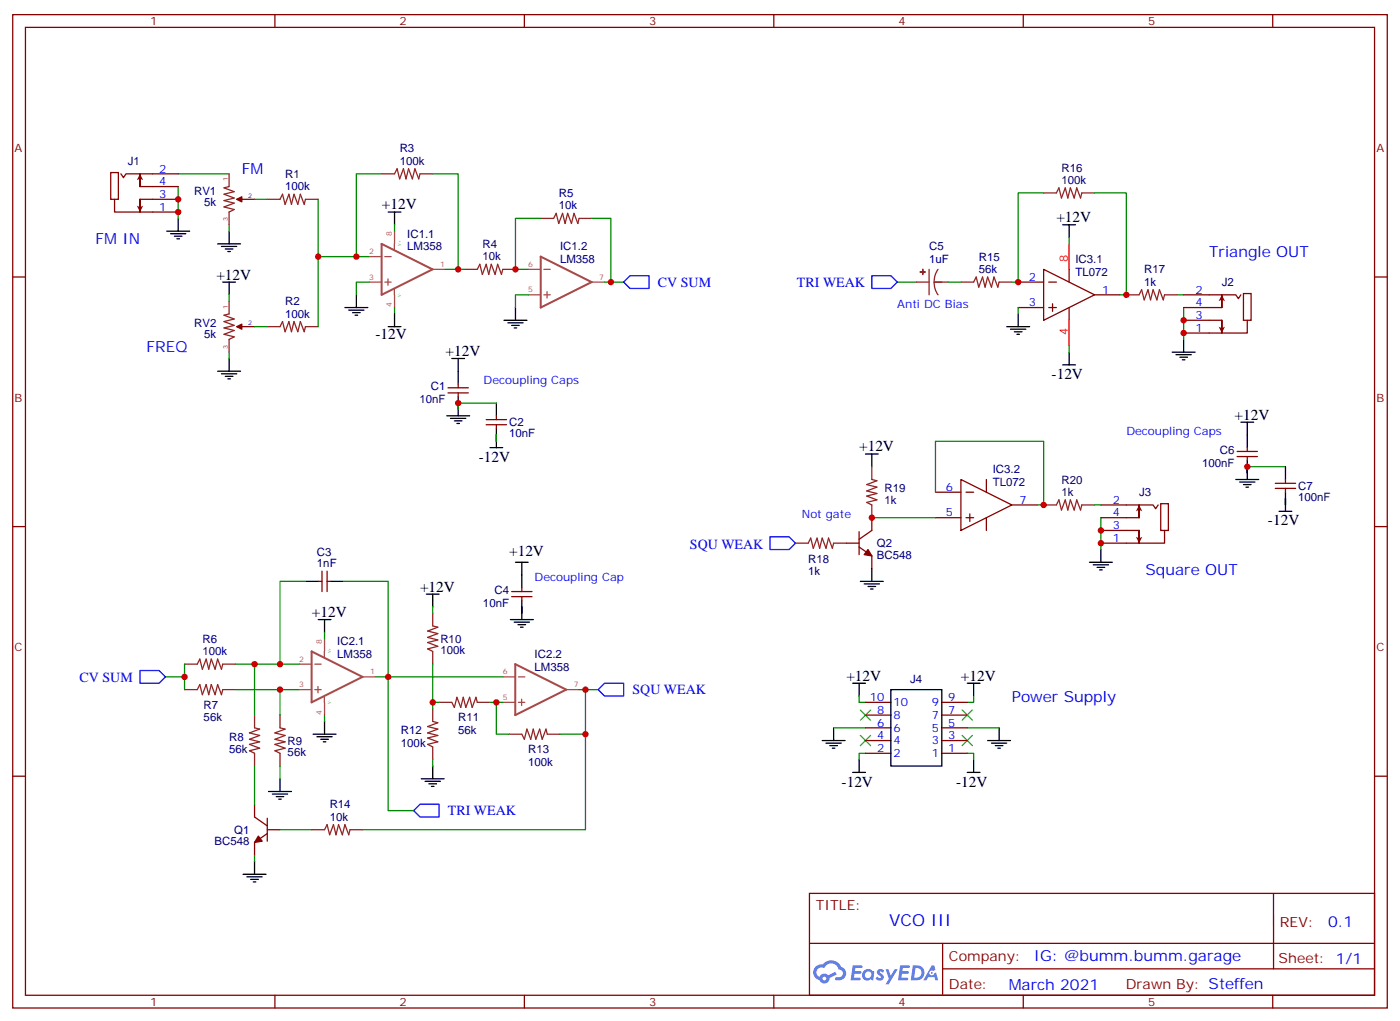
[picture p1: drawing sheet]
<svg xmlns="http://www.w3.org/2000/svg" width="388mm" height="283mm" viewBox="0 0 388 283" stroke-linecap="round" stroke-linejoin="round" font-family="sans-serif">
<g fill="none" stroke="#000" stroke-width=".35">
<path d="M107.6 58.7h3.5M109.4 58.7v3.6M46.2 64h6.4M47.3 64.7h4.2M48.3 65.4h2.1M49 66.1h.7M49.4 60.5v3.5M60.3 67.6h6.4M61.4 68.3h4.2M61.7 78.1h3.6M62.4 69h2.2M63.1 69.7h.8"/>
<path d="M63.5 64v3.6M63.5 78.1v3.6M294.6 62.3h3.5M296.3 62.3v3.5M63.5 99.3v3.5M95.6 85.2h6.4M96.7 85.9h4.2M97.7 86.6h2.1M98.4 87.3h.7M98.8 81.7v3.5M107.6 90.5h3.5M109.4 87v3.5"/>
<path d="M139.7 88.7h6.3M140.8 89.4h4.2M141.8 90.1h2.1M142.5 90.8h.7M142.9 85.2v3.5M279 90.5h6.4M280.1 91.2h4.2M281.2 91.9h2.1M281.9 92.6h.7M282.2 87v3.5M296.3 97.5v3.6M324.9 97.5h6.4"/>
<path d="M326 98.2h4.2M327 99h2.1M327.7 99.7h.7M328.1 94v3.5M60.3 102.8h6.4M61.4 103.5h4.2M62.4 104.2h2.2M63.1 105h.8M294.6 101.1h3.5M302 155.8h6.3M303 156.5h4.3M304.1 157.2h2.1"/>
<path d="M304.8 157.9h.7M305.2 152.2v3.6M84.7 161h3.5M88.2 171.6h3.5M90 171.6v3.6M91.7 161h3.5M118.2 164.6h3.5M119.9 164.6v3.5M90 199.8v3.6M236.4 189.3h3.5M238.1 189.3v3.5M268.1 189.3h3.5"/>
<path d="M269.9 189.3v3.5M74.4 219.3h6.4M75.5 220h4.2M77.6 215.7v3.6M86.8 203.4h6.3M87.8 204.1h4.3M88.9 204.8h2.1M89.6 205.5h.7M116.8 215.7h6.3M117.8 216.4h4.3M118.9 217.1h2.1M119.6 217.8h.7"/>
<path d="M119.9 212.2v3.5M227.9 205.1h6.3M229 205.8h4.2M230 206.6h2.1M230.7 207.3h.7M231.1 201.6v3.5M236.4 214h3.5M238.1 210.4v3.6M268.1 214h3.5M269.9 210.4v3.6M273.8 205.1h6.3M274.8 205.8h4.2"/>
<path d="M275.9 206.6h2.1M276.6 207.3h.7M276.9 201.6v3.5M70.6 238.7v3.5M76.6 220.7h2.1M77.3 221.4h.7M67.4 242.2h6.3M68.4 242.9h4.3M69.5 243.6h2.1M70.2 244.3h.7"/>
</g>
<g fill="none" stroke="#8c2424" stroke-width=".35">
<path d="M74.1 55.2h3.5l.7-1.4 .7 2.8 1.1-2.8 .7 2.8 .7-2.8 1 2.8 .8-2.8 1 2.8 .4-1.4h3.5M105.8 48.2h3.6l.7-1.5 .7 2.9 1-2.9 .7 2.9 .7-2.9 1.1 2.9 .7-2.9 1.1 2.9 .3-1.4h3.5M289.3 53.4h3.5l.7-1.4 .7 2.9 1.1-2.9 .7 2.9 .7-2.9 1 2.9 .7-2.9 1.1 2.9 .4-1.5h3.5M128.8 74.6h3.5l.7-1.4 .7 2.8 1.1-2.8 .7 2.8 .7-2.8 1 2.8 .7-2.8 1.1 2.8 .3-1.4h3.6M149.9 60.5h3.6l.7-1.4 .7 2.8 1-2.8 .7 2.8 .7-2.8 1.1 2.8 .7-2.8 1.1 2.8 .3-1.4h3.5M266.3 78.1h3.6l.7-1.4 .7 2.9 1-2.9 .7 2.9 .8-2.9 1 2.9 .7-2.9 1.1 2.9 .3-1.5h3.6M74.1 90.5h3.5l.7-1.4 .7 2.8 1.1-2.8 .7 2.8 .7-2.8 1 2.8 .8-2.8 1 2.8 .4-1.4h3.5M312.2 81.7h3.5l.7-1.4 .7 2.8 1.1-2.8 .7 2.8 .7-2.8 1.1 2.8 .7-2.8 1 2.8 .4-1.4h3.5M289.3 139.9h3.5l.7-1.4 .7 2.8 1.1-2.8 .7 2.8 .7-2.8 1 2.8 .7-2.8 1.1 2.8 .4-1.4h3.5M119.9 169.9v3.5l1.5 .3-2.9 1.1 2.9 .7-2.9 1.1 2.9 .7-2.9 .7 2.9 1-2.9 .7 1.4 .7v3.6M51.2 184h3.5l.7-1.4 .7 2.8 1-2.8 .8 2.8 .7-2.8 1 2.8 .7-2.8 1.1 2.8 .3-1.4h3.6M51.2 191h3.5l.7-1.4 .7 2.8 1-2.8 .8 2.8 .7-2.8 1 2.8 .7-2.8 1.1 2.8 .3-1.4h3.6"/>
<path d="M70.6 198.1v3.5l1.4 .4-2.9 1 2.9 .7-2.9 1.1 2.9 .7-2.9 .7 2.9 1.1-2.9 .7 1.5 .7v3.5M77.6 198.1v3.5l1.4 .4-2.8 1 2.8 .7-2.8 1.1 2.8 .7-2.8 .7 2.8 1.1-2.8 .7 1.4 .7v3.5M119.9 196.3v3.5l1.5 .4-2.9 1.1 2.9 .7-2.9 1 2.9 .7-2.9 .7 2.9 1.1-2.9 .7 1.4 .7v3.5M121.7 194.6h3.5l.7 1.4 .7-2.9 1.1 2.9 .7-2.9 .7 2.9 1.1-2.9 .7 2.9 1-2.9 .4 1.5h3.5M141.1 203.4h3.5l.7 1.4 .7-2.8 1.1 2.8 .7-2.8 .7 2.8 1.1-2.8 .7 2.8 1-2.8 .4 1.4h3.5M86.4 229.8h3.6l.7-1.4 .7 2.8 1-2.8 .7 2.8 .7-2.8 1.1 2.8 .7-2.8 1.1 2.8 .3-1.4h3.5"/>
</g>
<g fill="none" stroke="#a64a4a" stroke-width=".35">
<path d="M102.3 78.1h3.5M102.3 71.1h3.5M106.7 78.1h1.7M106.7 71.1h1.7M107.5 77.3v1.7M109.3 67.6v1.6M109.4 64v3.5M120 74.6h3.5M146.4 74.6h3.5M150.8 74.6h1.7M164.1 78.1h3.5M109.3 80v1.7"/>
<path d="M109.4 81.7v3.5M146.4 81.7h3.5M150.8 81.7h1.7M151.6 80.8v1.7M90 176.9v3.5M82.9 191h3.5M82.9 184h3.5M87.3 191h1.7M87.3 184h1.7M88.1 190.1v1.8M89.9 180.4v1.7M89.9 192.9v1.7"/>
<path d="M90 194.6v3.5M100.6 187.5h3.5M139.3 187.5h3.5M139.3 194.6h3.5M143.7 187.5h1.8M143.7 194.6h1.8M144.6 193.7v1.7M157 191h3.5"/>
</g>
<path d="M105.8 67.6l14.1 7-14.1 7.1zM149.9 71.1l14.1 7-14.1 7.1zM86.4 180.4l14.1 7.1-14.1 7.1zM142.8 184l14.1 7-14.1 7.1z" fill="none" stroke="#a64a4a" stroke-width=".56"/>
<g fill="none" stroke="#008700" stroke-width=".35">
<path d="M49.4 48.2h14.1M88.2 55.2v15.9h14.1M105.8 48.2h-7v22.9M119.9 48.2h7.1v26.4h-3.5M289.3 53.4h-7.1v24.7h-1.7M303.4 53.4h8.8v28.3h-1.8M63.5 62.3v1.7M88.2 71.1v19.4M102.3 78.1h-3.5v3.6M109.4 62.3v1.7M127 74.6h1.8M149.9 60.5h-7v14.1h3.5"/>
<path d="M164 60.5h5.3v17.6h-1.7M169.3 78.1h3.6M248.7 78.1h5.3M262.8 78.1h3.5M296.3 65.8v1.8M63.5 81.7v1.7M63.5 97.5v1.8M109.4 85.2v1.8M146.4 81.7h-3.5v3.5M282.2 85.2v1.8M296.3 95.8v1.7M326.3 81.7h1.8"/>
<path d="M303.4 139.9h1.8M84.7 161h-7.1v23M90 175.2v1.7M95.2 161h12.4v63.5h7.1M119.9 168.1v1.8M45.9 187.5h5.3M51.2 184v7M65.3 191h17.6M65.3 184h17.6M70.6 184v14.1M77.6 191v7.1M90 198.1v1.7"/>
<path d="M104.1 187.5h35.2M119.9 184v12.3M119.9 194.6h1.8M135.8 194.6h3.5M137.6 194.6v8.8h3.5M160.5 191h5.3M162.3 191v12.4h-7.1M238.1 192.8v1.8h1.8M269.9 192.8v1.8h-1.8M70.6 212.2v10.6M77.6 212.2v3.5M119.9 210.4v1.8"/>
<path d="M162.3 203.4v26.4h-61.8M231.1 201.6h8.8M239.9 208.7h-1.8v1.7M268.1 208.7h1.8v1.7M268.1 201.6h8.8M70.6 236.9v1.8M77.6 229.8h8.8"/>
</g>
<g fill="none" stroke="#870000" stroke-width=".35">
<path d="M3.5 4.1h381v275.1h-381zM7.1 7.6h373.9v268.1h-373.9zM76.2 4.1v3.5M145.3 4.1v3.5M214.5 4.1v3.5M283.6 4.1v3.5M352.8 4.1v3.5M3.5 76.7h3.6M282.2 78.1h7.1M289.3 74.6l14.1 7.1-14.1 7zM290.7 78.1h2.1M296.3 74.6v3.5"/>
<path d="M381 76.7h3.5M282.2 85.2h7.1M290.7 85.2h2.1M291.7 84.1v2.2M296.3 85.2v3.5M303.4 81.7h7M259.3 136.3h7M266.3 132.8l14.2 7.1-14.2 7zM267.8 136.3h2.1M273.4 132.8v3.5M280.5 139.9h7M3.5 145.9h3.6"/>
<path d="M89.3 158.2v5.7M90.7 158.2v5.7M259.3 143.4h7M267.8 143.4h2.1M268.8 142.3v2.2M273.4 143.4v3.5M381 145.9h3.5M88.2 161h1.1M90.7 161h1M3.5 215h3.6M381 215h3.5M70.6 222.8v3.5l3.5 2.5"/>
<path d="M74.1 230.9l-3.5 2.5v3.5M74.1 229.8h3.5M74.1 226.7v6.3M224.4 247.5h156.6v28.2h-156.6zM353 247.5v20.9M76.2 275.7v3.5M145.3 275.7v3.5M214.5 275.7v3.5M224.4 261.3h156.5M261.3 268.4h119.6M261.3 261.3v14.1M283.6 275.7v3.5"/>
<path d="M352.8 275.7v3.5"/>
</g>
<path d="M172.9 78.1l1.7-1.7h5.3v3.5h-5.3zM241.7 76.4h5.2l1.8 1.7-1.8 1.8h-5.2zM213.4 148.7h5.3l1.8 1.8-1.8 1.7h-5.3zM38.8 185.7h5.3l1.8 1.8-1.8 1.8h-5.3zM167.6 189.3h5.3v3.5h-5.3l-1.8-1.8zM114.7 224.5l1.7-1.7h5.3v3.5h-5.3z" fill="none" stroke="#00f" stroke-width=".35"/>
<path d="M71.6 231.6l1.1 1.4-2.1 .4z" fill="#870000" stroke="#870000" stroke-width=".35"/>
<path d="M296.3 67.6v7M296.3 88.7v7.1" fill="none" stroke="#f00" stroke-width=".35"/>
<path d="M238.5 196.7l2.8 2.8M241.3 196.7l-2.8 2.8M266.7 196.7l2.8 2.8M269.5 196.7l-2.8 2.8M238.5 203.7l2.8 2.9M241.3 203.7l-2.8 2.9M266.7 203.7l2.8 2.9M269.5 203.7l-2.8 2.9" fill="none" stroke="#3c3" stroke-width=".35"/>
<g fill="#5487ff">
<path d="M243.4 268.6a1.22 1.22 0 0 1 1.7 .3l-.4 .6a.47 .47 0 0 0-.4-.4 .47 .47 0 0 0-.5 .2l.1 .1a1.23 1.23 0 0 1 .8 1.9 1.44 1.44 0 0 1-2.1-.2l.5-.6 .8 .4a.29 .29 0 0 0 .3-.2 .29 .29 0 0 0-.3-.3 1.04 1.04 0 0 1-.5-1.8z"/>
<path d="M236.4 267.4h2.3l.3 .2-.1 .5h-1.8l-.1 .9h1.5l.3 .4-.4 .3h-1.6l-.1 1.1 1.7 .1 .2 .3-.2 .3-2.6 .1z"/>
<path d="M249.5 267.4h2.4l.3 .2-.1 .5h-1.9l-.1 .9h1.5l.4 .4-.4 .3h-1.6l-.2 1.1 1.8 .1 .1 .3-.1 .3-2.7 .1z"/>
<path d="M258.3 267.4h.7l.3 1.3-.6 .3a.69 .69 0 0 0-1 .3 .69 .69 0 0 0 .4 .9 .69 .69 0 0 0 .9-.6l.5-.3 .5 2.2h-.8l-.2-.8h-1.7l-.5 .8h-.9z"/>
<path d="M245.5 268.5h.8l.6 1.8 1.1-1.8h.8l-2.5 4.2h-.8l.9-1.6z"/>
<path d="M253 267.4l-.6 4.2h1.4a2.11 2.11 0 0 0 2.4-2.2 2.11 2.11 0 0 0-2.5-2zM253.8 268.1a1.39 1.39 0 0 1 1.6 1.5 1.39 1.39 0 0 1-1.8 1.2h-.2z"/>
<path d="M239.4 269a1.54 1.54 0 0 0-.1 2.2 1.54 1.54 0 0 0 2.1 .1l.6 .3 .3-2.3-.1-.3h-.4a1.49 1.49 0 0 0-2.4 0zM239.6 270a.95 .95 0 0 1 1.9 0 .95 .95 0 0 1-1.9 0z"/>
<path d="M226.1 267.8a2.18 2.18 0 0 0 1 3.7 1.44 1.44 0 0 0 1.7 .9 1.44 1.44 0 0 0 1.1-1.5l2-1-.4-.7-1.9 1a1.47 1.47 0 0 0-2.5 .4 1.39 1.39 0 0 1-.6-1.9 1.39 1.39 0 0 1 2-.5 2.12 2.12 0 0 1 2.1-1.3 2.12 2.12 0 0 1 1.9 1.7 1.14 1.14 0 0 1 1.1 1.4 1.14 1.14 0 0 1-1.6 .7 .43 .43 0 0 0-.6 .4 .43 .43 0 0 0 .5 .5 1.98 1.98 0 0 0 2.5-1.3 1.98 1.98 0 0 0-1.3-2.5 3.1 3.1 0 0 0-5.2-.7l-.9 .1zM228 271.1a.54 .54 0 0 1 1 0 .54 .54 0 0 1-1 0z"/>
<circle cx="258.3" cy="269.5" r=".26"/>
</g>
<g fill="none" stroke="#000" stroke-width=".35">
<path d="M125.2 99.3h3.6M127 99.3v7.1M123.8 115.2h6.4M124.9 115.9h4.2M125.9 116.6h2.2M126.6 117.3h.8M127 109.9v5.3M137.6 111.7v3.5M137.6 118.7v5.3M344 116.9h3.5M345.7 116.9v7.1M135.8 124h3.5"/>
<path d="M239.9 125.8h3.5M241.7 125.8v3.5M342.5 132.8h6.4M343.6 133.5h4.2M344.7 134.2h2.1M345.4 134.9h.7M345.7 127.5v5.3M356.3 129.3v3.5M356.3 136.3v5.3M142.9 155.8h3.5M144.6 155.8v7M241.7 157.5v3.5"/>
<path d="M354.5 141.6h3.6M141.5 171.6h6.3M142.5 172.3h4.3M143.6 173h2.1M144.3 173.7h.7M144.6 166.3v5.3M238.5 161h6.3M239.5 161.7h4.3M240.6 162.5h2.1M241.3 163.2h.7M246.9 191h14.2v21.2h-14.2z"/>
</g>
<g fill="none" stroke="#870000" stroke-width=".35">
<path d="M67 55.2h3.6M67 90.5h3.6M124.2 108.8h5.6M124.2 107.4h5.6M127 106.4v1M127 108.8v1.1M134.8 117.7h5.6M134.8 116.2h5.6M137.6 115.2v1M137.6 117.7v1M342.9 126.5h5.6M342.9 125.1h5.6"/>
<path d="M345.7 124v1.1M345.7 126.5v1M353.5 135.3h5.6M353.5 133.9h5.6M356.3 132.8v1.1M356.3 135.3v1M234.6 150.5h3.5M238.1 151.5l3.6 2.5v3.5M238.1 147.3v6.3M241.7 143.4v3.5l-3.6 2.5M141.8 165.3h5.7M141.8 163.9h5.7"/>
<path d="M144.6 162.8v1.1M144.6 165.3v1M239.9 194.6h7M239.9 198.1h7M261.1 194.6h7M261.1 198.1h7M239.9 201.6h7M239.9 205.1h7M239.9 208.7h7M261.1 201.6h7M261.1 205.1h7M261.1 208.7h7"/>
</g>
<path d="M49.4 51.7v8.8M70.6 55.2h3.5M70.6 90.5h3.5M328.1 85.2v8.8M137.6 111.7h-10.6v1.7M137.6 120.5v1.7M259.3 136.3v-14.1h30v17.7h-1.8M356.3 129.3h-10.6v1.8M356.3 138.1v1.8M241.7 143.4h17.6M305.2 143.4v8.8M144.6 168.1v1.8" fill="none" stroke="#008700" stroke-width=".35"/>
<path d="M63.5 48.2v3.5l-1.4 .3 2.8 1.1-2.8 .7 2.8 1.1-2.8 .7 2.8 .7-2.8 1 2.8 .7-1.4 .7v3.6M65.6 55.2h1.4M254 78.1h3.5M257.5 74.6v7.1M258.9 78.1l.3 1.9 .8 1.7M258.9 78.1h3.9M260 74.6l-.8 1.7-.3 1.8M63.5 83.4v3.6l-1.4 .3 2.8 1.1-2.8 .7 2.8 1-2.8 .7 2.8 .7-2.8 1.1 2.8 .7-1.4 .7v3.5M65.6 90.5h1.4M241.7 129.3v3.5l1.4 .4-2.9 1 2.9 .7-2.9 1.1 2.9 .7-2.9 .7 2.9 1.1-2.9 .7 1.5 .7v3.5M220.5 150.5h3.5l.7-1.5 .7 2.9 1.1-2.9 .7 2.9 .7-2.9 1.1 2.9 .7-2.9 1 2.9 .4-1.4h3.5" fill="none" stroke="#8c2424" stroke-width=".35"/>
<g fill="#8c2424" stroke="#8c2424" stroke-width=".35">
<path d="M255.8 74.6v1.4z"/>
<path d="M255.1 75.3l1.4 .1z"/>
</g>
<g fill="#870000" stroke="#870000" stroke-width=".35">
<path d="M65.6 55.2l1.4-.7v1.4z"/>
<path d="M65.6 90.5l1.4-.7v1.4z"/>
<path d="M240.6 152.2l1.1 1.8-2.2-.4z"/>
</g>
<path d="M315.7 139.9l.9 1.7-.9-.4-.8 .4z" fill="#870000"/>
<path d="M305.2 139.9h14.4l.7 1 .7-1M321.7 139.5h2.1v7.4h-2.1zM305.2 143.4h10.5M305.2 146.9h10.5M315.7 143.4v-3.5v3.5M315.7 146.9v3.6v-3.6M322.8 146.9v3.6h-17.6" fill="none" stroke="#870000" stroke-width=".35"/>
<g fill="#870000">
<path d="M314.9 148.7l.8 .4 .9-.4-.9 1.8z"/>
<path d="M338.7 81.7l.8 1.7-.8-.4-.9 .4z"/>
</g>
<path d="M328.1 81.7h14.4l.8 1 .7-1M328.1 85.2h10.6M328.1 88.7h10.6M338.7 85.2v-3.5v3.5M338.7 88.7v3.6v-3.6M344.7 81.3h2.1v7.4h-2.1zM345.7 88.7v3.6h-17.6" fill="none" stroke="#870000" stroke-width=".35"/>
<g fill="#870000">
<path d="M337.8 90.5l.9 .4 .8-.4-.8 1.8z"/>
<path d="M38.8 48.2l.9 1.7-.9-.4-.9 .4z"/>
</g>
<path d="M30.7 47.8h2.1v7.4h-2.1zM31.7 55.2v3.5h17.7M33.5 48.2l.7 1 .7-1h14.5M38.8 51.7v-3.5v3.5M38.8 55.2v3.5v-3.5M38.8 51.7h10.6M38.8 55.2h10.6" fill="none" stroke="#870000" stroke-width=".35"/>
<path d="M37.9 57l.9 .4 .9-.4-.9 1.7z" fill="#870000"/>
<g fill="#c00">
<circle cx="282.2" cy="78.1" r=".88"/>
<circle cx="312.2" cy="81.7" r=".88"/>
<circle cx="88.2" cy="71.1" r=".88"/>
<circle cx="142.9" cy="74.6" r=".88"/>
<circle cx="127" cy="74.6" r=".88"/>
<circle cx="169.3" cy="78.1" r=".88"/>
<circle cx="162.3" cy="191" r=".88"/>
<circle cx="77.6" cy="184" r=".88"/>
<circle cx="107.6" cy="187.5" r=".88"/>
<circle cx="70.6" cy="184" r=".88"/>
<circle cx="51.2" cy="187.5" r=".88"/>
<circle cx="137.6" cy="194.6" r=".88"/>
<circle cx="119.9" cy="194.6" r=".88"/>
<circle cx="77.6" cy="191" r=".88"/>
<circle cx="162.3" cy="203.4" r=".88"/>
<circle cx="98.8" cy="71.1" r=".88"/>
<circle cx="127" cy="111.7" r=".88"/>
<circle cx="289.3" cy="139.9" r=".88"/>
<circle cx="241.7" cy="143.4" r=".88"/>
<circle cx="345.7" cy="129.3" r=".88"/>
<circle cx="305.2" cy="150.5" r=".88"/>
<circle cx="305.2" cy="146.9" r=".88"/>
<circle cx="328.1" cy="92.3" r=".88"/>
<circle cx="328.1" cy="88.7" r=".88"/>
<circle cx="49.4" cy="58.7" r=".88"/>
<circle cx="49.4" cy="55.2" r=".88"/>
</g>
<text font-size="4.6" fill="#00f" x="246.5" y="256.5">VCO III</text>
<g font-size="4.2" fill="#00f">
<text x="67" y="48.2">FM</text>
<text x="26.5" y="67.6">FM IN</text>
<text x="335.1" y="71.1">Triangle OUT</text>
<text x="40.6" y="97.5">FREQ</text>
<text x="317.5" y="159.3">Square OUT</text>
<text x="280.5" y="194.6">Power Supply</text>
<text x="368.2" y="256.7">0.1</text>
<text x="286.5" y="266.3">IG: @bumm.bumm.garage</text>
<text x="279.6" y="274.1">March 2021</text>
</g>
<g font-size="4.2">
<text x="105.8" y="58">+12V</text>
<text x="292.8" y="61.6">+12V</text>
<text x="60" y="77.4">+12V</text>
<text x="104.1" y="94">-12V</text>
<text x="123.5" y="98.6">+12V</text>
<text x="291.5" y="105">-12V</text>
<text x="342.2" y="116.2">+12V</text>
<text x="238.1" y="125.1">+12V</text>
<text x="132.7" y="127.9">-12V</text>
<text x="351.5" y="145.6">-12V</text>
<text x="141.1" y="154">+12V</text>
<text x="116.4" y="163.9">+12V</text>
<text x="86.4" y="170.9">+12V</text>
<text x="234.6" y="188.6">+12V</text>
<text x="266.3" y="188.6">+12V</text>
<text x="233.3" y="217.9">-12V</text>
<text x="265" y="217.9">-12V</text>
</g>
<g font-size="3.9" fill="#00f">
<text x="182.4" y="79.4">CV SUM</text>
<text x="220.9" y="79.5">TRI WEAK</text>
<text x="191.2" y="152">SQU WEAK</text>
<text x="22" y="188.8">CV SUM</text>
<text x="175.3" y="192.3">SQU WEAK</text>
<text x="124.1" y="225.8">TRI WEAK</text>
</g>
<g font-size="3.9" fill="#800">
<text x="226.1" y="252.1">TITLE:</text>
<text x="354.8" y="256.7">REV:</text>
<text x="263" y="266.3">Company:</text>
<text x="354.4" y="266.9">Sheet: 1/1</text>
<text x="263" y="273.9">Date:</text>
<text x="312.1" y="274">Drawn By: Steffen</text>
</g>
<g font-size="3.2" fill="#800">
<text x="41.6" y="7.1">1</text>
<text x="110.8" y="7.1">2</text>
<text x="179.9" y="7.1">3</text>
<text x="249.1" y="7.1">4</text>
<text x="318.2" y="7.1">5</text>
<text x="4.1" y="42.2">A</text>
<text x="381.5" y="42.2">A</text>
<text x="4.1" y="111.3">B</text>
<text x="381.5" y="111.3">B</text>
<text x="4.1" y="180.4">C</text>
<text x="381.5" y="180.4">C</text>
<text x="41.6" y="278.7">1</text>
<text x="110.8" y="278.7">2</text>
<text x="179.9" y="278.7">3</text>
<text x="249.1" y="278.7">4</text>
<text x="318.2" y="278.7">5</text>
</g>
<g font-size="3.2" fill="#000080">
<text x="35.4" y="45.8">J1</text>
<text x="110.8" y="45.7">100k</text>
<text x="110.8" y="42.2">R3</text>
<text x="294.2" y="47.5">R16</text>
<text x="53.8" y="53.9">RV1</text>
<text x="79" y="52.7">100k</text>
<text x="79" y="49.3">R1</text>
<text x="294.2" y="51">100k</text>
<text x="56.6" y="57">5k</text>
<text x="154.9" y="58">10k</text>
<text x="154.9" y="54.6">R5</text>
<text x="112.9" y="65.8">IC1.1</text>
<text x="112.9" y="69.3">LM358</text>
<text x="133.7" y="68.7">R4</text>
<text x="155.2" y="69.3">IC1.2</text>
<text x="257.5" y="69.3">C5</text>
<text x="133.7" y="72.1">10k</text>
<text x="155.2" y="72.8">LM358</text>
<text x="257.5" y="72.8">1uF</text>
<text x="271.3" y="75.7">56k</text>
<text x="271.3" y="72.2">R15</text>
<text x="298.1" y="76.4">TL072</text>
<text x="298.1" y="72.8">IC3.1</text>
<text x="317.2" y="75.7">R17</text>
<text x="317.2" y="79.2">1k</text>
<text x="338.7" y="79.3">J2</text>
<text x="79" y="88">100k</text>
<text x="79" y="84.6">R2</text>
<text x="53.8" y="90.5">RV2</text>
<text x="56.6" y="93.6">5k</text>
<text x="116.2" y="111.7">10nF</text>
<text x="119.4" y="108.1">C1</text>
<text x="141.1" y="118.1">C2</text>
<text x="141.1" y="121.2">10nF</text>
<text x="338.1" y="125.8">C6</text>
<text x="275.2" y="131.1">IC3.2</text>
<text x="333.2" y="129.3">100nF</text>
<text x="245.2" y="136.3">R19</text>
<text x="275.2" y="134.6">TL072</text>
<text x="294.2" y="137.4">1k</text>
<text x="294.2" y="133.9">R20</text>
<text x="315.8" y="137.5">J3</text>
<text x="359.8" y="135.8">C7</text>
<text x="245.2" y="139.5">1k</text>
<text x="359.8" y="138.8">100nF</text>
<text x="87.9" y="154">C3</text>
<text x="224" y="155.8">R18</text>
<text x="243.1" y="154.8">BC548</text>
<text x="243.1" y="151.6">Q2</text>
<text x="87.9" y="157.2">1nF</text>
<text x="224" y="159.3">1k</text>
<text x="137.1" y="164.6">C4</text>
<text x="133.9" y="168.1">10nF</text>
<text x="56.1" y="178">R6</text>
<text x="93.5" y="178.7">IC2.1</text>
<text x="122.1" y="178.1">R10</text>
<text x="56.1" y="181.5">100k</text>
<text x="93.5" y="182.2">LM358</text>
<text x="122.1" y="181.2">100k</text>
<text x="148.2" y="185.7">LM358</text>
<text x="148.2" y="182.2">IC2.2</text>
<text x="252.2" y="189.3">J4</text>
<text x="56.4" y="196.3">R7</text>
<text x="56.4" y="199.8">56k</text>
<text x="111.1" y="203.4">R12</text>
<text x="127" y="203.4">56k</text>
<text x="127" y="199.8">R11</text>
<text x="63.5" y="208.7">56k</text>
<text x="63.5" y="205.1">R8</text>
<text x="79.7" y="209.4">56k</text>
<text x="79.7" y="206.3">R9</text>
<text x="111.1" y="206.9">100k</text>
<text x="146.4" y="208.7">R13</text>
<text x="146.4" y="212.2">100k</text>
<text x="91.4" y="227.4">10k</text>
<text x="91.4" y="223.9">R14</text>
<text x="64.9" y="231">Q1</text>
<text x="59.4" y="234.2">BC548</text>
</g>
<g font-size="3.2" fill="#00f">
<text x="44.1" y="47.8">2</text>
<text x="44.1" y="51.3">4</text>
<text x="44.1" y="58.4">1</text>
<text x="44.1" y="54.9">3</text>
<text x="285.1" y="77.8">2</text>
<text x="305.5" y="81.3">1</text>
<text x="331.4" y="81.3">2</text>
<text x="248.7" y="85.2">Anti DC Bias</text>
<text x="285.1" y="84.8">3</text>
<text x="331.4" y="84.8">4</text>
<text x="331.4" y="88.4">3</text>
<text x="331.4" y="91.9">1</text>
<text x="134.1" y="106.4">Decoupling Caps</text>
<text x="312.2" y="120.5">Decoupling Caps</text>
<text x="262.2" y="136">6</text>
<text x="222.2" y="143.4">Not gate</text>
<text x="262.2" y="143.1">5</text>
<text x="282.6" y="139.5">7</text>
<text x="308.4" y="143.1">4</text>
<text x="308.4" y="139.5">2</text>
<text x="308.4" y="146.6">3</text>
<text x="308.4" y="150.1">1</text>
<text x="148.2" y="161">Decoupling Cap</text>
<text x="241.1" y="194.2">10</text>
<text x="243.2" y="197.7">8</text>
<text x="247.6" y="195.6">10</text>
<text x="258.3" y="195.6">9</text>
<text x="262.8" y="194.2">9</text>
<text x="262.8" y="197.7">7</text>
<text x="243.2" y="201.3">6</text>
<text x="247.6" y="199.1">8</text>
<text x="247.6" y="202.7">6</text>
<text x="258.3" y="199.1">7</text>
<text x="258.3" y="202.7">5</text>
<text x="262.8" y="201.3">5</text>
<text x="243.2" y="204.8">4</text>
<text x="243.2" y="208.3">2</text>
<text x="247.6" y="206.2">4</text>
<text x="247.6" y="209.7">2</text>
<text x="258.3" y="206.2">3</text>
<text x="258.3" y="209.7">1</text>
<text x="262.8" y="204.8">3</text>
<text x="262.8" y="208.3">1</text>
</g>
<g font-size="3.2" fill="#f00">
<text x="296" y="72.5" transform="rotate(-90 296 72.5)">8</text>
<text x="296" y="92.9" transform="rotate(-90 296 92.9)">4</text>
</g>
<g font-size="2.1" fill="#a54b4b">
<text x="108.6" y="65.4" transform="rotate(-90 108.6 65.4)">8</text>
<text x="102.3" y="70.4">2</text>
<text x="102.3" y="77.4">3</text>
<text x="122" y="73.9">1</text>
<text x="146.4" y="73.9">6</text>
<text x="166.1" y="77.4">7</text>
<text x="146.4" y="81">5</text>
<text x="108.6" y="85.1" transform="rotate(-90 108.6 85.1)">4</text>
<text x="89.2" y="178.3" transform="rotate(-90 89.2 178.3)">8</text>
<text x="82.9" y="183.3">2</text>
<text x="82.9" y="190.3">3</text>
<text x="102.6" y="186.8">1</text>
<text x="139.3" y="186.8">6</text>
<text x="159.1" y="190.3">7</text>
<text x="139.3" y="193.9">5</text>
<text x="89.2" y="198" transform="rotate(-90 89.2 198)">4</text>
</g>
<g font-size="1.8" fill="#8d2323">
<text x="63.1" y="50.3" transform="rotate(-90 63.1 50.3)">1</text>
<text x="63.1" y="61.3" transform="rotate(-90 63.1 61.3)">3</text>
<text x="63.1" y="85.5" transform="rotate(-90 63.1 85.5)">1</text>
<text x="63.1" y="96.5" transform="rotate(-90 63.1 96.5)">3</text>
</g>
<g font-size="1.8" fill="#00f">
<text x="68.8" y="54.9">2</text>
<text x="68.8" y="90.1">2</text>
</g>
<g font-size="1.1" fill="#4ba54b">
<text x="111.1" y="68" transform="rotate(-90 111.1 68)">V+</text>
<text x="111.1" y="82.1" transform="rotate(-90 111.1 82.1)">V-</text>
<text x="91.7" y="180.9" transform="rotate(-90 91.7 180.9)">V+</text>
<text x="91.7" y="195" transform="rotate(-90 91.7 195)">V-</text>
</g>
</svg>
